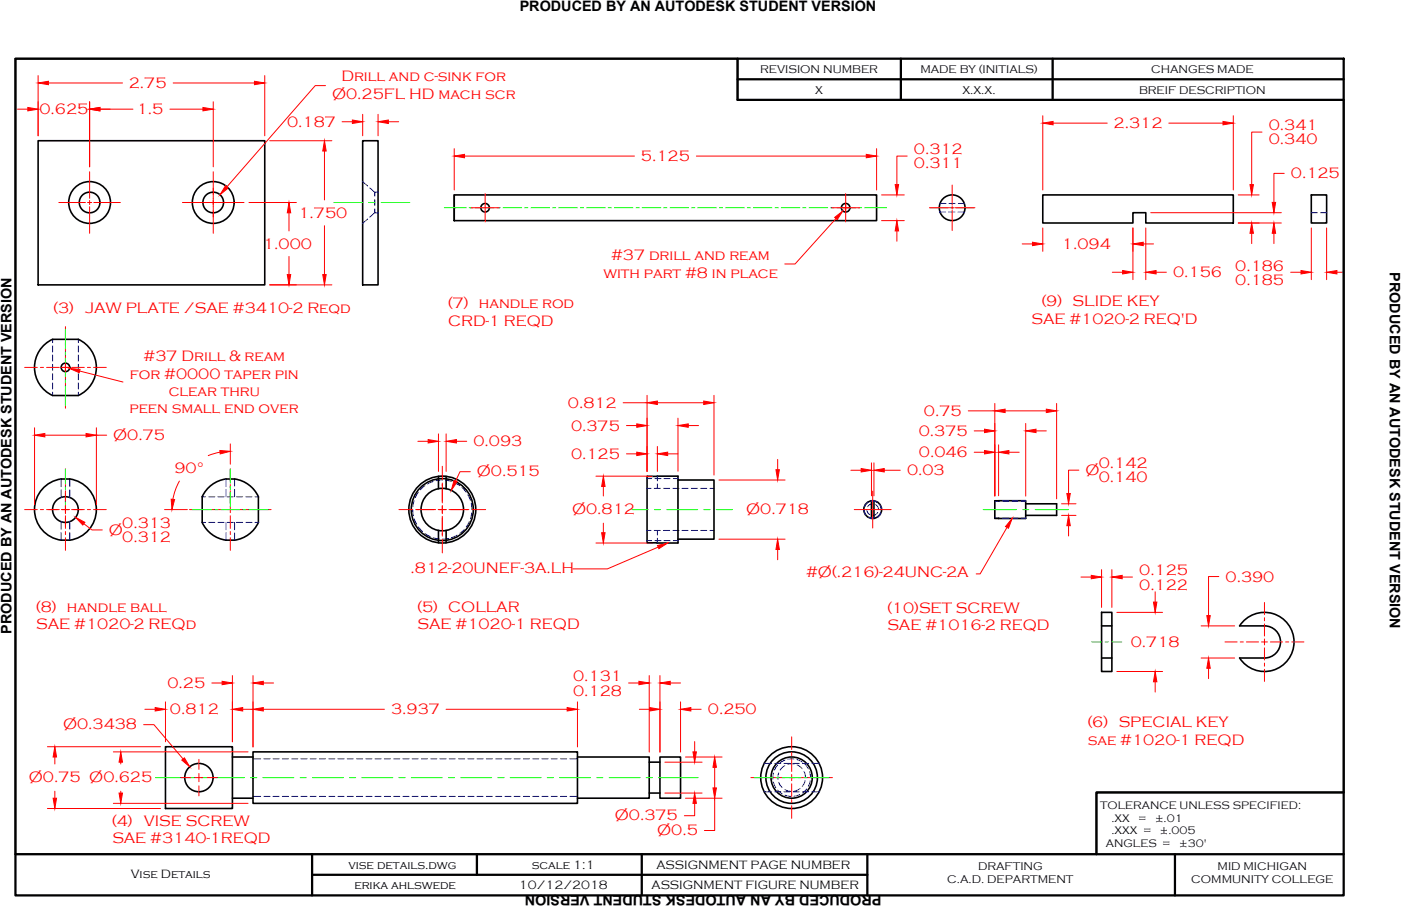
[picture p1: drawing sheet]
<svg xmlns="http://www.w3.org/2000/svg" width="432mm" height="279mm" viewBox="0 0 432 279" stroke-linecap="round" stroke-linejoin="round" font-family="sans-serif">
<!-- layer: OBJECT LINES -->
<g fill="none" stroke="#000" stroke-width=".5">
<path d="M4.8 18.1h222.5v12.7h186.8v213.6h-76.2v19h-333.1zM11.7 43.4h69.9v44.5h-69.9zM111.8 43.4h4.7v44.5h-4.7zM140 60.1h130.2v7.9h-130.2zM140 60.1v7.9M321.4 60.1h58.7v8.7h-27v-3.2h-3.9v3.2h-27.8zM404.2 60.1h4.7v8.7h-4.7zM13.7 106.3l2.5-1.7h7.9a9.5 9.5 0 0 1 5.6 8.7 9.5 9.5 0 0 1-5.6 8.7h-7.9a9.5 9.5 0 0 1-2.5-15.7zM64.6 150.1a9.5 9.5 0 0 1 14.6 2.2l.4 .9v7.9a9.5 9.5 0 0 1-14.3 3.7l-2-2-1-1.7v-7.9l1-1.7zM135.1 146.9v3.8M137.5 146.9v3.8M199.4 146.9l9.6-.1v1.2h11.1v18.3h-11.1v1.2l-9.6-.1z"/>
<path d="M209 148v18.3M268.6 154.4v5.5M269.4 154.4v5.5M306.6 154.4h9.5v5.5h-9.5zM307.8 154.4h.1M307.8 159.9h.1M316.1 155.4h9.6v3.5h-9.6M135.1 163.6v3.8M137.5 163.6v3.8M339.5 188.8h3.2v18.3h-3.2zM339.5 193h3.2M383.4 191.4a9.1 9.1 0 0 1 13.3 .7 9.1 9.1 0 0 1-1.6 13.2 9.1 9.1 0 0 1-13-2.4h7.6a5 5 0 0 0 5-4.9 5 5 0 0 0-5-5h-7.6z"/>
<path d="M339.5 202.9h3.2M51 230.3h20.6v19h-20.6zM71.6 233.5h6.4M78 231.9h100v15.8h-100zM178 233.5h22.1v12.7h-22.1M200.1 235h3.3M203.4 233.5h6.4v12.7h-6.4zM71.6 246.2h6.4M200.1 244.6h3.3"/>
<circle cx="27.6" cy="62.4" r="6.4"/>
<circle cx="27.6" cy="62.4" r="3.2"/>
<circle cx="65.7" cy="62.4" r="6.4"/>
<circle cx="65.7" cy="62.4" r="3.2"/>
<circle cx="149.5" cy="64.1" r="1.32"/>
<circle cx="260.6" cy="64.1" r="1.32"/>
<circle cx="293.5" cy="64.1" r="4"/>
<circle cx="20.2" cy="113.3" r="1.32"/>
<circle cx="20.2" cy="157.1" r="4"/>
<circle cx="20.2" cy="157.1" r="9.5"/>
<circle cx="136.3" cy="157.1" r="10.3"/>
<circle cx="136.3" cy="157.1" r="9.6"/>
<circle cx="136.3" cy="157.1" r="6.5"/>
<circle cx="269" cy="157.1" r="2.75"/>
<circle cx="61.3" cy="239.8" r="4.4"/>
<circle cx="244" cy="239.8" r="9.5"/>
<circle cx="244" cy="239.8" r="7.9"/>
<circle cx="244" cy="239.8" r="6.4"/>
</g>
<!-- layer: HIDDEN -->
<g fill="none" stroke="#00f" stroke-width=".31">
<path d="M111.8 56l1.5 1.3M114 58l1.5 1.3h1M115.5 59.3v1.2M113.3 67.6l-1.5 1.3M115.5 61.5v1.9M115.5 64.4v1.2M116.5 65.6h-1l-1.5 1.4M289.5 65.4h2M289.7 62.7h1.9M292.4 65.4h1.9M292.5 62.7h1.9M295.3 65.4h1.9"/>
<path d="M295.4 62.7h1.8M404.2 65.6h1.8M407 65.6h1.9M16.2 104.6v1.1M16.2 106.6v1.9M16.2 109.5v1.9M16.2 112.4v1.9M16.2 115.2v1.9M16.2 118.1v1.9M24.1 104.6v1.1M24.1 106.6v1.9M24.1 109.5v1.9"/>
<path d="M24.1 112.4v1.9M24.1 115.2v1.9M24.1 118.1v1.9M16.2 120.9v1.1M24.1 120.9v1.1M18.9 147.7v2.4M18.9 151v2.4M21.5 147.7v2.4M21.5 151v2.4M62.3 153.2h1.1M64.3 153.2h1.9M67.2 153.2h1.9"/>
<path d="M69.7 147.7v2.3M69.7 150.9v2.3M70 153.2h1.9M72.3 147.7v2.3M72.3 150.9v2.3M72.9 153.2h1.9M75.7 153.2h1.9M78.6 153.2h1M127.2 157.2l.2 1.9M127.6 154.3l-.3 1.9M127.7 160l.7 1.7M128.9 151.8l-.9 1.6"/>
<path d="M131 149.8l-1.4 1.3M133.5 148.5l-1.7 .8M136.3 148l-1.9 .2M137.3 148.1l1.8 .4M140 148.8l1.7 1M142.4 150.4l1.3 1.4M144.2 152.6l.8 1.7M145.2 155.3l.2 1.9M145.4 158.1l-.4 1.9M199.4 150.6h1.3M199.4 147.6h1.5M201.6 150.6h1.9"/>
<path d="M201.8 147.6h1.9M202.6 146.9v1.4M202.6 149.2v1.4M204.5 150.6h1.9M204.7 147.6h1.9M207.4 150.6h1.9M207.5 147.6h1.5M210.2 150.6h1.9M213.1 150.6h1.9M215.9 150.6h1.9M218.8 150.6h1.3M266.3 157.2l.2 .9 .5 .7"/>
<path d="M267.2 157.2a1.74 1.74 0 0 0 .9 1.5M267.7 154.9l-.7 .4-.5 1M267.7 159.4l.8 .3h.9M268.5 154.6h1l.8 .3M269 155.4a1.79 1.79 0 0 0-1.6 .9M269.9 155.6l.7 .8 .2 .8M270.5 158a1.73 1.73 0 0 1-1.5 .9M271 155.5l.4 .7 .2 1M271.5 158l-.4 .7-.8 .7M306.6 154.5h1.4M306.6 159.8h1.4M309 154.5h1.9"/>
<path d="M309 159.8h1.9M311.8 154.5h2M311.8 159.8h2M314.7 154.5h1.4M314.7 159.8h1.4M18.9 160.9v2.4M18.9 164.2v2.4M21.5 160.9v2.4M21.5 164.2v2.4M62.3 161.1h1.1M64.3 161.1h1.9M67.2 161.1h1.9"/>
<path d="M69.7 161.1v2.3M69.7 164.3v2.3M70 161.1h1.9M72.3 161.1v2.3M72.3 164.3v2.3M72.9 161.1h1.9M75.7 161.1h1.9M78.6 161.1h1M128.9 162.5l1.3 1.4M131 164.5l1.6 1M133.5 165.8l1.9 .4M138.2 166.1l-1.9 .2"/>
<path d="M140.9 165l-1.8 .8M143.1 163.2l-1.4 1.3M144.7 160.8l-1 1.7M199.4 163.6h1.3M199.4 166.7h1.5M201.6 163.6h1.9M201.8 166.7h1.9M202.6 163.6v1.4M202.6 166v1.4M204.5 163.6h1.9M204.7 166.7h1.9M207.4 163.6h1.9"/>
<path d="M207.5 166.7h1.5M210.2 163.6h1.9M213.1 163.6h1.9M215.9 163.6h1.9M218.8 163.6h1.3M78 234h2.3M81.3 234h1.9M84.2 234h1.9M87 234h1.9M89.9 234h1.9M92.7 234h1.9M95.6 234h1.9"/>
<path d="M98.4 234h2M101.3 234h1.9M104.2 234h1.9M107 234h1.9M109.9 234h1.9M112.7 234h1.9M115.6 234h1.9M118.4 234h2M121.3 234h1.9M124.2 234h1.9M127 234h1.9M129.9 234h1.9"/>
<path d="M132.7 234h1.9M135.6 234h1.9M138.5 234h1.9M141.3 234h1.9M144.2 234h1.9M147 234h1.9M149.9 234h1.9M152.7 234h1.9M155.6 234h1.9M158.5 234h1.9M161.3 234h1.9M164.2 234h1.9"/>
<path d="M167 234h1.9M169.9 234h1.9M172.7 234h1.9M175.6 234h2.4M235.5 235.4h2.3M238.4 238.4l-.2 1.9M238.8 235.4h1.9M239.7 236l-1 1.5M240 238.4l-.2 1.9M241.6 235.4h1.9M241.9 236.1l-1.4 1.4M241.9 234.4l-1.6 .9"/>
<path d="M244.5 235.4h1.9M244.7 234l-1.9 .1M244.7 235.6l-1.9 .1M245.6 234.2l1.7 .8M245.7 235.9l1.6 1.2M247.3 235.4h1.9M247.8 237.9l.5 1.9M248 235.6l1.1 1.5M249.5 238l.3 1.8M250.2 235.4h2.3M78 245.6h2.3M81.3 245.6h1.9"/>
<path d="M84.2 245.6h1.9M87 245.6h1.9M89.9 245.6h1.9M92.7 245.6h1.9M95.6 245.6h1.9M98.4 245.6h2M101.3 245.6h1.9M104.2 245.6h1.9M107 245.6h1.9M109.9 245.6h1.9M112.7 245.6h1.9M115.6 245.6h1.9"/>
<path d="M118.4 245.6h2M121.3 245.6h1.9M124.2 245.6h1.9M127 245.6h1.9M129.9 245.6h1.9M132.7 245.6h1.9M135.6 245.6h1.9M138.5 245.6h1.9M141.3 245.6h1.9M144.2 245.6h1.9M147 245.6h1.9M149.9 245.6h1.9"/>
<path d="M152.7 245.6h1.9M155.6 245.6h1.9M158.5 245.6h1.9M161.3 245.6h1.9M164.2 245.6h1.9M167 245.6h1.9M169.9 245.6h1.9M172.7 245.6h1.9M175.6 245.6h2.4M235.5 244.2h2.3M238.4 241.2l.7 1.7M238.8 244.2h1.9"/>
<path d="M239.7 243.7l1.4 1.1M240 241.3l1.1 1.6M241.6 244.2h1.9M241.9 243.5l1.9 .6M242 245.2l1.8 .4M244.5 244.2h1.9M246.5 245l-1.8 .6M246.5 243.2l-1.7 .8M247.3 244.2h1.9M248.1 240.8l-.8 1.7M248.6 243.3l-1.3 1.3M249.7 240.7l-.6 1.8"/>
<path d="M250.2 244.2h2.3"/>
</g>
<!-- layer: CENTERLINE -->
<g fill="none" stroke="#0f0" stroke-width=".31">
<path d="M102.9 62.5h8.8M113.6 62.5h1.9M117.5 62.5h8.8M136.9 64.1h6.7M144.6 64.1h1M146.5 64.1h5.7M153.2 64.1h.9M155.1 64.1h5.7M161.7 64.1h1M163.7 64.1h5.7M170.3 64.1h1M172.2 64.1h5.7"/>
<path d="M178.9 64.1h.9M180.8 64.1h5.7M187.5 64.1h.9M189.4 64.1h5.7M196 64.1h1M197.9 64.1h5.8M204.6 64.1h1M206.5 64.1h5.7M213.2 64.1h.9M215.1 64.1h5.7M221.8 64.1h.9M223.7 64.1h5.7"/>
<path d="M230.3 64.1h1M232.2 64.1h5.7M238.9 64.1h1M240.8 64.1h5.7M247.5 64.1h.9M249.4 64.1h5.7M256 64.1h1M257.9 64.1h5.8M264.6 64.1h1M266.5 64.1h6.7M286.6 64.1h5.4M292.9 64.1h1"/>
<path d="M294.8 64.1h5.4M20.2 101.6v6M20.2 108.5v1M20.2 110.4v5.8M20.2 117.1v1M20.2 119v6M20.2 144.7v4.4M20.2 150.1v.9M20.2 152v4.5M59.3 157.2h6M66.2 157.2h1M68.1 157.2h5.7"/>
<path d="M71 144.7v4.3M71 150v.9M71 151.9v4.3M74.8 157.2h.9M76.7 157.2h6M194.8 157.2h5M201.7 157.2h1.9M205.5 157.2h9.5M216.9 157.2h1.9M220.7 157.2h5M303 157.2h10.3M315.2 157.2h1.9"/>
<path d="M319 157.2h10.3M336.5 198h3.2M340.6 198h1M342.5 198h3.2M47.9 239.8h12.2M62 239.8h1.9M65.8 239.8h9.5M77.2 239.8h1.9M81 239.8h9.6M92.5 239.8h1.9M96.3 239.8h9.5M107.7 239.8h1.9"/>
<path d="M111.5 239.8h9.6M123 239.8h1.9M126.8 239.8h9.5M138.2 239.8h1.9M142 239.8h9.5M153.4 239.8h1.9M157.2 239.8h9.6M168.7 239.8h1.9M172.5 239.8h9.5M183.9 239.8h1.9M187.7 239.8h9.6M199.2 239.8h1.9"/>
<path d="M203 239.8h12.1M232.5 239.8h5.8M239.2 239.8h1M241.1 239.8h5.8M247.8 239.8h1M249.7 239.8h5.8"/>
</g>
<!-- layer: DIMENSIONS -->
<g fill="none" stroke="#f00" stroke-width=".31">
<path d="M5.4 33.7h3.2M11.7 23.3v18.6M14.9 25.6h22.9M27.6 31.4v20M30.8 33.7h10.2M52.4 33.7h10.1M53.4 25.6h25M65.7 31.4v20M81.6 23.3v18.6M100.3 26.4h-3.1l-27.3 31.3M105.4 37.5h3.2M111.8 35.3v6.6"/>
<path d="M116.5 35.3v6.6M119.7 37.5h3.2M321.4 35.7v22.9M324.6 38h16.7M360.2 38h16.7M380.1 35.7v22.9M27.6 53v8.2M65.7 53v18.9M83.1 43.4h19.2M100 46.6v15.1M140 45.8v12.8M143.2 48.1h52.3"/>
<path d="M149.5 59.7v4.1M214.6 48.1h52.4M260.6 59.7v8.7M270.2 45.8v12.8M279.6 48.1h-3.2v8.8M293.5 57.1v6.2M389 40.7h-3.2v16.2M395.8 53.5h-3.2v8.9M18.1 62.5h8.2M27 62.5h1.3M27.6 61.8v1.3M27.6 63.7v8.2"/>
<path d="M28.9 62.5h8.2M56.2 62.5h19M76.7 62.5h14.7M89.1 65.6v5.6M89.1 79.1v5.6M100 69.6v15.1M145.2 64.1h4.1M149.4 64.1h.3M149.5 63.9v.3M149.5 64.3v4.1M149.8 64.1h4.1M256.3 64.1h8.7"/>
<path d="M257.6 67.4l-12.6 14h-3.1M271.7 60.1h7M271.7 68h7M276.4 71.2v3.2M286.5 64.1h6.2M293.1 64.1h.8M293.5 63.7v.8M293.5 64.9v6.2M294.3 64.1h6.2M315 75.2h3.2M321.4 70.3v7.2M349.2 70.3v15.9"/>
<path d="M352.4 75.2h3.1M353.1 70.3v15.9M354.7 65.6h40.2M381.6 60.1h6.5M381.6 68.8h13.3M385.8 71.9v3.2M392.6 71.9v3.2M404.2 70.3v15.9M408.9 70.3v15.9M83.1 87.9h19.2M342.8 84h3.2M356.3 84h3.2"/>
<path d="M397.8 84h3.2M412.1 84h2M7.6 113.3h3.9M12.5 113.3h.9M14.4 113.3h3.9M18.9 113.3h2.5M20.2 100.7v3.9M20.2 105.6v.9M20.2 107.5v3.9M20.2 112v2.6M20.2 115.2v3.9M22.1 113.3h3.9"/>
<path d="M24.5 114.4l13.4 3.4M26.9 113.3h1M28.8 113.3h4M10.6 131.9v23.7M13.8 134.2h12.7M20.2 120.1v.9M20.2 122v3.9M29.7 131.9v23.7M29.7 134.2h3.2M67.8 139.5l-3.6 1M71 136.9v6.3M128.8 136.1h3.2"/>
<path d="M135.1 133.8v11.6M137.5 133.8v11.6M140.7 136.1h3.1M192.1 124.2h7.3M193.1 140h3.2M193.1 131.2h3.2M199.4 121.9v23.5M202.6 137.7v7.7M202.6 124.2h14.3M205.8 140h3.2M209 129v16.3M212.1 131.2h3.2"/>
<path d="M220.1 121.9v24.6M298.4 126.7h8.2M300.3 139.5h3.1M300.3 132.9h3.1M306.6 124.4v28.6M307.8 137.2v15.7M309.8 126.7h12.7M310.9 139.5h3.2M316.1 130.6v22.4M319.3 132.9h3.2M325.7 124.4v29.4M7.6 157.2h3.9"/>
<path d="M12.5 157.2h.9M14.4 157.2h3.9M18.9 157.2h2.5M20.2 144.6v3.9M20.2 149.4v1M20.2 151.3v3.9M20.2 155.9v2.5M20.2 159.1v3.9M22.1 157.2h3.9M26.9 157.2h1M28.8 157.2h4M50.7 157.2h7"/>
<path d="M55.3 148.4a18 18 0 0 0-2 5.6M58.4 157.2h3.9M63.3 157.2h.9M65.2 157.2h3.9M70 157.2h1.9M71 144.6v3.9M71 149.4v1M71 151.3v3.9M71 156.2v1.9M71 159.1v3.9M72.9 157.2h3.9M77.7 157.2h1"/>
<path d="M79.7 157.2h3.9M123 157.2h4.2M128.1 157.2h6.2M135.1 157.2h2.5M136.3 143.8v4.2M136.3 149v6.1M136.3 155.9v2.5M136.3 159.2v6.1M138.4 157.2h6.1M144.9 145.5h-3.1l-1.4 2.8M145.5 157.2h4.2M183.7 146.8h17.4"/>
<path d="M186 150v3M221.6 148h20.4M239.7 141.7v3.2M262.2 145h3.2M263.3 157.2h5.1M268.6 142.7v10.2M268.7 157.2h.5M269 151.5v5.1M269 156.9v.5M269 157.7v5.1M269.4 142.7v10.2M269.5 157.2h5.2"/>
<path d="M272.5 145h5M327.2 155.4h4.4M327.2 158.9h4.4M332.5 145h-3.2v7.2M20.2 163.9v1M20.2 165.8v3.9M25.8 161.5l2.6 1.9h3.1M71 163.9v1M71 165.8v3.9M136.3 166.3v4.2M183.7 167.5h17.4M186 161.3v3"/>
<path d="M202.9 168.7l-15.7 6.7h-10.6M221.6 166.3h20.4M239.7 169.4v3.2M310.4 162.6l-8.3 14.4h-1.2M329.3 162.1v3.2M333.2 178h3.1M339.5 175.7v11.6M342.7 175.7v11.6M345.9 178h3.1M375.7 177.8h-3.2v12M344.2 188.8h14.1M356 182.5v3.2"/>
<path d="M370.2 193h10.3M377.5 198h3.8M382.2 198h1M384.2 198h3.7M388.8 198h1.8M389.7 185.8v3.7M389.7 190.5v1M389.7 192.4v3.7M389.7 197.1v1.8M389.7 199.8v3.7M391.5 198h3.8M396.2 198h1"/>
<path d="M398.1 198h3.8M44.7 218.7h3.1M51 216.5v12.3M65.3 210.6h3.2M71.6 208.3v20.5M74.8 218.7h3.2M78 208.3v22M81.2 218.7h37.3M81.2 210.6h3.1M137.5 218.7h37.3M178 216.5v13.8M193.7 210.6h3.2"/>
<path d="M197.1 218.7h3.1M200.1 208.3v23.6M203.4 208.3v23.6M206.6 210.6h3.2M209.8 216.5v15.4M212.9 218.7h3.2M344.2 207.1h14.1M356 210.3v3.1M370.2 202.9h10.3M372.5 206.1v3.2M389.7 204.5v.9M389.7 206.4v3.7"/>
<path d="M14.6 230.3h34.9M16.9 233.5v2.1M34.9 231.9h41.6M37.2 235v.6M44.3 223.5h3.1l9 10.6M55.7 239.8h3.1M60 239.8h2.6M61.3 234.2v3.1M61.3 238.5v2.6M63.8 239.8h3.2M204.9 235h11.5M211.3 233.5h11.3"/>
<path d="M214.1 228.7v3.2M220.3 236.6v6.4M231.4 239.8h3.9M236.3 239.8h.9M238.2 239.8h3.9M243 239.8h2M244 227.2v3.9M244 232.1v.9M244 234v3.9M244 238.9v1.9M245.9 239.8h3.9M250.8 239.8h.9"/>
<path d="M252.7 239.8h3.9M14.6 249.3h34.9M16.9 244v2.2M34.9 247.7h41.6M37.2 244v.6M61.3 242.3v3.1M204.9 244.6h11.5M211.3 246.2h11.3M214.1 247.7v3.9h-3.2M220.3 246.2v9.9h-3.2M244 241.7v3.9M244 246.6v.9"/>
<path d="M244 248.5v3.9"/>
</g>
<g fill="#f00" stroke="#f00" stroke-width=".31">
<path d="M220.3 233.5l.5 3.1h-1.1z"/>
<path d="M219.7 243h1.1l-.5 3.2z"/>
<path d="M213.6 231.9h1l-.5 3.1z"/>
<path d="M214.1 244.6l.5 3.1h-1z"/>
<path d="M16.9 230.3l.5 3.2h-1z"/>
<path d="M16.4 246.2h1l-.5 3.1z"/>
<path d="M37.2 231.9l.6 3.1h-1.1z"/>
<path d="M36.7 244.6h1.1l-.6 3.1z"/>
<path d="M56 234.4l.8-.7 1.7 2.8z"/>
<path d="M47.8 218.2l3.2 .5-3.2 .6z"/>
<path d="M71.6 218.7l3.2-.5v1.1z"/>
<path d="M78 210.6l3.2-.5v1.1z"/>
<path d="M68.5 210.1l3.1 .5-3.1 .6z"/>
<path d="M78 218.7l3.2-.5v1.1z"/>
<path d="M174.8 218.2l3.2 .5-3.2 .6z"/>
<path d="M200.2 218.2l3.2 .5-3.2 .6z"/>
<path d="M209.8 218.7l3.1-.5v1.1z"/>
<path d="M203.4 210.6l3.2-.5v1.1z"/>
<path d="M196.9 210.1l3.2 .5-3.2 .6z"/>
<path d="M10.6 134.2l3.2-.5v1z"/>
<path d="M26.5 133.7l3.2 .5-3.2 .5z"/>
<path d="M23.3 159.6l2.9 1.5-.7 .8z"/>
<path d="M21.5 113.6l3.2 .3-.3 1z"/>
<path d="M67.8 138.9l3.2 .3-3.1 .8z"/>
<path d="M52.8 153.9l1 .1-.8 3.2z"/>
<path d="M140 148.1l.9 .5-1.8 2.6z"/>
<path d="M132 135.6l3.1 .5-3.1 .5z"/>
<path d="M137.5 136.1l3.2-.5v1z"/>
<path d="M186 146.8l.5 3.2h-1.1z"/>
<path d="M185.4 164.3h1.1l-.5 3.2z"/>
<path d="M202.6 140l3.2-.6v1.1z"/>
<path d="M196.3 139.4l3.1 .6-3.1 .5z"/>
<path d="M209 131.2l3.1-.5v1.1z"/>
<path d="M196.3 130.7l3.1 .5-3.1 .6z"/>
<path d="M216.9 123.7l3.2 .5-3.2 .5z"/>
<path d="M199.4 124.2l3.2-.5v1z"/>
<path d="M202.6 168.2l3.2-.7-2.7 1.7z"/>
<path d="M265.4 144.5l3.2 .5-3.2 .6z"/>
<path d="M269.4 145l3.1-.5v1.1z"/>
<path d="M307.8 139.5l3.1-.6v1.1z"/>
<path d="M303.4 138.9l3.2 .6-3.2 .5z"/>
<path d="M316.1 132.9l3.2-.5v1z"/>
<path d="M303.4 132.4l3.2 .5-3.2 .5z"/>
<path d="M322.5 126.2l3.2 .5-3.2 .5z"/>
<path d="M306.6 126.7l3.2-.5v1z"/>
<path d="M329.3 158.9l.6 3.2h-1.1z"/>
<path d="M328.8 152.2h1.1l-.6 3.2z"/>
<path d="M312 159.9l-1.2 3-.9-.5z"/>
<path d="M239.2 144.9h1l-.5 3.1z"/>
<path d="M239.7 166.3l.5 3.1h-1z"/>
<path d="M69.5 57.3l.8 .7-2.5 2.1z"/>
<path d="M11.7 25.6l3.2-.5v1z"/>
<path d="M78.4 25.1l3.2 .5-3.2 .5z"/>
<path d="M100 43.4l.5 3.2h-1z"/>
<path d="M99.5 84.7h1l-.5 3.2z"/>
<path d="M116.5 37.5l3.2-.5v1.1z"/>
<path d="M108.6 37l3.2 .5-3.2 .6z"/>
<path d="M8.6 33.1l3.1 .6-3.1 .5z"/>
<path d="M27.6 33.7l3.2-.6v1.1z"/>
<path d="M62.5 33.1l3.2 .6-3.2 .5z"/>
<path d="M89.1 62.5l.5 3.1h-1.1z"/>
<path d="M88.5 84.7h1.1l-.5 3.2z"/>
<path d="M257.2 67.1l2.6-2-1.8 2.7z"/>
<path d="M140 48.1l3.2-.5v1.1z"/>
<path d="M267 47.6l3.2 .5-3.2 .6z"/>
<path d="M276.4 68l.6 3.2h-1.1z"/>
<path d="M275.9 56.9h1.1l-.6 3.2z"/>
<path d="M321.4 38l3.2-.6v1.1z"/>
<path d="M376.9 37.4l3.2 .6-3.2 .5z"/>
<path d="M385.8 68.8l.5 3.1h-1z"/>
<path d="M385.3 56.9h1l-.5 3.2z"/>
<path d="M408.9 84l3.2-.6v1.1z"/>
<path d="M401 83.4l3.2 .6-3.2 .5z"/>
<path d="M318.2 74.7l3.2 .5-3.2 .6z"/>
<path d="M349.2 75.2l3.2-.5v1.1z"/>
<path d="M346 83.4l3.2 .6-3.2 .5z"/>
<path d="M353.1 84l3.2-.6v1.1z"/>
<path d="M392.6 68.8l.6 3.1h-1.1z"/>
<path d="M392.1 62.4h1.1l-.6 3.2z"/>
<path d="M336.3 177.4l3.2 .6-3.2 .5z"/>
<path d="M342.7 178l3.2-.6v1.1z"/>
<path d="M355.5 185.7h1.1l-.6 3.1z"/>
<path d="M356 207.1l.6 3.2h-1.1z"/>
<path d="M372.5 202.9l.5 3.2h-1z"/>
<path d="M372 189.8h1l-.5 3.2z"/>
</g>
<!-- layer: BORDER -->
<path d="M4.8 18.1h409.3v258h-409.3zM227.3 18.1v12.7h186.8M277.7 18.1v12.7M324.4 18.1v12.7M227.3 24.4h186.8M4.8 263.4h409.3M96.2 263.4v12.7M96.2 269.8h171.1M147 263.4v6.4M197.8 263.4v12.7M267.3 263.4v12.7M362.1 263.4v12.7" fill="none" stroke="#000" stroke-width=".7"/>
<!-- layer: Title Block -->
<path d="M414.1 244.4h-76.2v19" fill="none" stroke="#000" stroke-width=".7"/>
<g font-size="4.8" fill="#f00">
<text x="39.7" y="27.1">2.75</text>
<text x="105.2" y="25">Drill and c-sink for</text>
<text x="12.2" y="35.2">0.625</text>
<text x="42.1" y="35.2">1.5</text>
<text x="102.3" y="30.5">Ø0.25FL HD mach scr</text>
<text x="88.5" y="39.1">0.187</text>
<text x="343.2" y="39.5">2.312</text>
<text x="391" y="40.2">0.341</text>
<text x="281.7" y="47.6">0.312</text>
<text x="391" y="44.6">0.340</text>
<text x="197.5" y="49.6">5.125</text>
<text x="281.7" y="52">0.311</text>
<text x="397.9" y="55">0.125</text>
<text x="92" y="67.2">1.750</text>
<text x="81.1" y="76.7">1.000</text>
<text x="327.3" y="76.8">1.094</text>
<text x="188.3" y="80.2">#37 drill and ream</text>
<text x="380.7" y="83.4">0.186</text>
<text x="186" y="85.6">with part #8 in place</text>
<text x="361.6" y="85.5">0.156</text>
<text x="380.7" y="87.9">0.185</text>
<text x="138.1" y="95">(7) handle rod</text>
<text x="321" y="94.4">(9) SLIDE KEY</text>
<text x="16.4" y="96.5">(3)</text>
<text x="26.2" y="96.5">JAW PLATE /SAE #3410-2 Reqd</text>
<text x="138.1" y="100.5">CRD-1 REQD</text>
<text x="317.9" y="99.9">SAE #1020-2 REQ'D</text>
<text x="44.3" y="111.4">#37 Drill &amp; ream</text>
<text x="40" y="116.8">for #0000 taper pin</text>
<text x="52" y="122.1">clear thru</text>
<text x="175" y="125.7">0.812</text>
<text x="39.9" y="127.4">peen small end over</text>
<text x="284.8" y="128.3">0.75</text>
<text x="34.9" y="135.6">Ø0.75</text>
<text x="145.9" y="137.6">0.093</text>
<text x="176" y="132.8">0.375</text>
<text x="283.2" y="134.4">0.375</text>
<text x="176" y="141.5">0.125</text>
<text x="283.2" y="141">0.046</text>
<text x="53.8" y="146">90°</text>
<text x="147" y="146.9">Ø0.515</text>
<text x="279.5" y="146.6">0.03</text>
<text x="334.5" y="146.4">Ø</text>
<text x="338.7" y="144.3">0.142</text>
<text x="338.7" y="148.6">0.140</text>
<text x="176.3" y="158.6">Ø0.812</text>
<text x="230" y="158.6">Ø0.718</text>
<text x="33.5" y="164.9">Ø</text>
<text x="37.7" y="162.7">0.313</text>
<text x="37.7" y="167.2">0.312</text>
<text x="126.5" y="176.8">.812-20UNEF-3A.LH</text>
<text x="248.4" y="178">#Ø(.216)-24UNC-2A</text>
<text x="351.1" y="177.4">0.125</text>
<text x="377.7" y="179.4">0.390</text>
<text x="351.1" y="181.9">0.122</text>
<text x="11" y="188.6">(8) handle ball</text>
<text x="128.6" y="188.7">(5) COLLAR</text>
<text x="273.4" y="189">(10)SET SCREW</text>
<text x="11.2" y="194">SAE #1020-2 REQd</text>
<text x="128.7" y="194.1">SAE #1020-1 REQD</text>
<text x="273.5" y="194.4">SAE #1016-2 REQD</text>
<text x="348.5" y="199.5">0.718</text>
<text x="51.6" y="212.1">0.25</text>
<text x="176.6" y="210.1">0.131</text>
<text x="176.6" y="214.5">0.128</text>
<text x="52.4" y="220.2">0.812</text>
<text x="120.5" y="220.3">3.937</text>
<text x="218.2" y="220.2">0.250</text>
<text x="19.4" y="224.9">Ø0.3438</text>
<text x="335.2" y="224.3">(6) SPECIAL KEY</text>
<text x="335.3" y="229.7">sae #1020-1 REQD</text>
<text x="8.9" y="241.2">Ø0.75 Ø0.625</text>
<text x="34.5" y="254.6">(4)</text>
<text x="44.3" y="254.6">VISE SCREW</text>
<text x="189.5" y="253">Ø0.375</text>
<text x="202.5" y="257.5">Ø0.5</text>
<text x="34.6" y="260">SAE #3140-1REQD</text>
</g>
<g font-size="4.4">
<text x="160.2" y="3.5">PRODUCED BY AN AUTODESK STUDENT VERSION</text>
<text x="428.3" y="84" transform="rotate(90 428.3 84)">PRODUCED BY AN AUTODESK STUDENT VERSION</text>
<text x="3.5" y="195.4" transform="rotate(-90 3.5 195.4)">PRODUCED BY AN AUTODESK STUDENT VERSION</text>
<text x="271.6" y="275.9" transform="rotate(180 271.6 275.9)">PRODUCED BY AN AUTODESK STUDENT VERSION</text>
</g>
<g font-size="3.8">
<text x="107.4" y="268">vise details.dwg</text>
<text x="163.9" y="268">scale 1:1</text>
<text x="202.4" y="268">ASSIGNMENT PAGE NUMBER</text>
<text x="40.3" y="270.9">Vise Details</text>
<text x="109.2" y="274.2">erika ahlswede</text>
<text x="159.9" y="274.2">10/12/2018</text>
<text x="200.8" y="274.2">ASSIGNMENT FIGURE NUMBER</text>
</g>
<g font-size="3.5">
<text x="234.3" y="22.4">REVISION NUMBER</text>
<text x="283.7" y="22.4">MADE BY (INITIALS)</text>
<text x="354.8" y="22.4">CHANGES MADE</text>
<text x="251.2" y="28.9">X</text>
<text x="296.6" y="28.9">X.X.X.</text>
<text x="351.1" y="28.9">BREIF DESCRIPTION</text>
<text x="301.5" y="268.4">DRAFTING</text>
<text x="375.3" y="268.4">MID MICHIGAN</text>
<text x="292" y="272.3">C.A.D. DEPARTMENT</text>
<text x="367.2" y="272.3">COMMUNITY COLLEGE</text>
</g>
<g font-size="3.4">
<text x="339.1" y="249.5">TOLERANCE UNLESS SPECIFIED:</text>
<text x="342.6" y="253.3">.XX</text>
<text x="342.6" y="257.3">.XXX =</text>
<text x="350.8" y="253.3">=</text>
<text x="356" y="253.3">±.01</text>
<text x="357.5" y="257.3">±.005</text>
<text x="340.8" y="261.2">ANGLES =</text>
<text x="363.4" y="261.2">±30'</text>
</g>
</svg>
